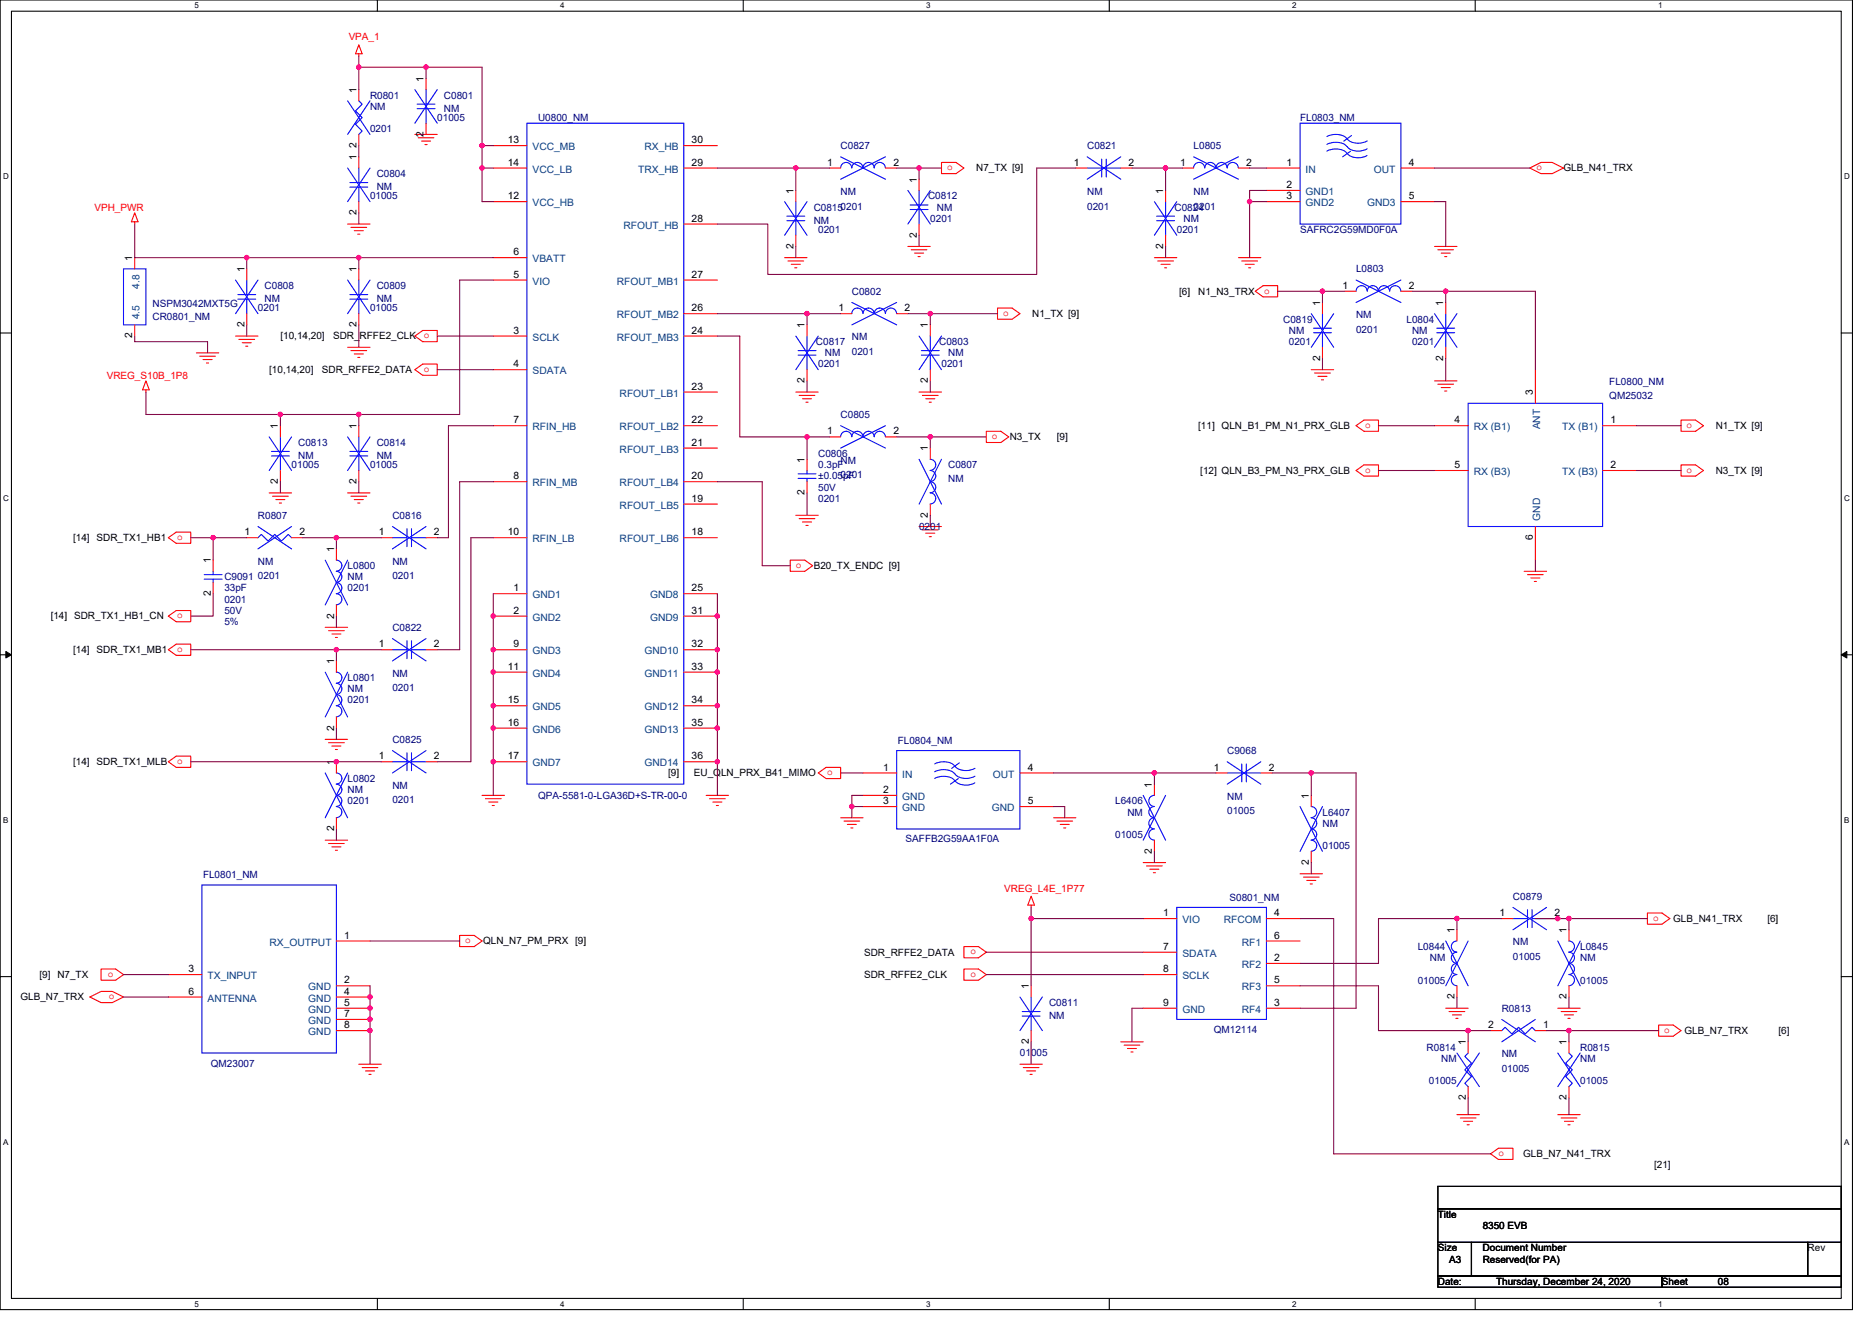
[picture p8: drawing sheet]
<svg xmlns="http://www.w3.org/2000/svg" width="297mm" height="210mm" viewBox="0 0 297 210" stroke-linecap="round" stroke-linejoin="round" font-family="sans-serif">
<path d="M0 0h293.9v207.9h-293.9zM1.8 1.8h290.4v204.3h-290.4z" fill="none" stroke="#000" stroke-width=".17"/>
<g fill="#fff">
<path d="M30.8 .2h.7v1.4h-.7z"/>
<path d="M30.8 206.3h.7v1.4h-.7z"/>
</g>
<path d="M59.9 0v1.8M59.9 206.1v1.8" fill="none" stroke="#000" stroke-width=".17"/>
<g fill="#fff">
<path d="M88.9 .2h.7v1.4h-.7z"/>
<path d="M88.9 206.3h.7v1.4h-.7z"/>
</g>
<path d="M117.9 0v1.8M117.9 206.1v1.8" fill="none" stroke="#000" stroke-width=".17"/>
<g fill="#fff">
<path d="M147 .2h.7v1.4h-.7z"/>
<path d="M147 206.3h.7v1.4h-.7z"/>
</g>
<path d="M176 0v1.8M176 206.1v1.8" fill="none" stroke="#000" stroke-width=".17"/>
<g fill="#fff">
<path d="M205 .2h.7v1.4h-.7z"/>
<path d="M205 206.3h.7v1.4h-.7z"/>
</g>
<path d="M234.1 0v1.8M234.1 206.1v1.8" fill="none" stroke="#000" stroke-width=".17"/>
<g fill="#fff">
<path d="M263.1 .2h.7v1.4h-.7z"/>
<path d="M263.1 206.3h.7v1.4h-.7z"/>
<path d="M.5 27.3h.9v1.4h-.9z"/>
<path d="M292.6 27.3h.9v1.4h-.9z"/>
<path d="M.5 78.4h.9v1.4h-.9z"/>
<path d="M292.6 78.4h.9v1.4h-.9z"/>
</g>
<path d="M0 52.9h1.8M292.2 52.9h1.7" fill="none" stroke="#000" stroke-width=".17"/>
<g fill="#fff">
<path d="M.5 129.5h.8v1.4h-.8z"/>
<path d="M292.6 129.5h.9v1.4h-.9z"/>
</g>
<path d="M0 103.9h1.8M292.2 103.9h1.7" fill="none" stroke="#000" stroke-width=".17"/>
<path d="M.9 103.4l.9 .5-.9 .5zM292.2 103.9l.8-.5v1z" fill="#000" stroke="#000" stroke-width=".16"/>
<g fill="#fff">
<path d="M.5 180.5h.8v1.4h-.8z"/>
<path d="M292.6 180.5h.9v1.4h-.9z"/>
</g>
<path d="M0 155h1.8M292.2 155h1.7M228.2 188.3h64v3.6h-64zM228.2 191.9h64v5.3h-64zM228.2 197.2h5.3v5.3h-5.3zM233.5 197.2h53.3v5.3h-53.3zM286.8 197.2h5.4v5.3h-5.4zM228.2 202.5h35.5v1.8h-35.5zM263.7 202.5h28.5v1.8h-28.5z" fill="none" stroke="#000" stroke-width=".17"/>
<g fill="none" stroke="#f00" stroke-width=".17">
<path d="M56.9 7.1l.6 1.4h-1.1zM56.9 8.5v.4M56.9 14.2v1.8M67.6 12.4v1.8M67.6 19.6v1.7M21.4 35.2v.4M21.4 33.8l.5 1.4h-1.1zM55.2 35.6h3.5M55.7 36.1h2.5M56.2 36.6h1.5M56.8 37.2h.3M56.9 21.3v1.8"/>
<path d="M56.9 24.9v1.8M56.9 32v1.8M65.8 21.3h3.6M66.4 21.9h2.5M66.9 22.4h1.4M67.4 22.9h.4M78.3 23.1h5.3M78.3 26.7h5.3M78.3 32h5.3M108.5 35.6h5.3M108.5 23.1h5.3M108.5 26.7h5.3"/>
<path d="M126.3 30.2v1.8M126.3 37.3v1.8M131.6 26.7h1.8M140.5 26.7h1.8M144.1 39.1h3.5M144.6 39.6h2.5M145.8 28.4v1.8M145.8 35.6v1.7M149.4 25.8h2.3l1.2 .9-1.2 .9h-2.3zM170.7 26.7h1.8M177.8 26.7h1.8M185 30.2v1.8"/>
<path d="M185 37.3v1.8M187.6 26.7h1.8M196.5 26.7h1.8M201 26.7h5.3M201 32h5.3M201 30.2h5.3M222.3 26.7h5.3M222.3 32h5.3M227.6 39.1h3.6M228.2 39.6h2.4M242.7 26.7l1.8-.9h1.8l1.8 .9-1.8 .9h-1.8zM21.4 40.9v1.8"/>
<path d="M21.4 51.6v1.7M31.2 56h3.5M31.7 56.5h2.5M32.2 57.1h1.5M32.8 57.6h.3M37.4 53.3h3.5M37.9 53.9h2.5M38.4 54.4h1.5M39 54.9h.3M39.2 42.7v1.7M39.2 49.8v1.8M55.2 55.1h3.5"/>
<path d="M55.7 55.6h2.5M56.2 56.2h1.5M56.8 56.7h.3M56.9 42.7v1.7M56.9 49.8v1.8M65.8 53.3l1.3-.8h2.3v1.7h-2.3zM65.8 58.7l1.3-.9h2.3v1.8h-2.3zM78.3 40.9h5.3M78.3 44.4h5.3M78.3 53.3h5.3M78.3 58.7h5.3M108.5 44.4h5.3"/>
<path d="M108.5 49.8h5.3M108.5 53.3h5.3M124.5 40.9h3.6M125 41.4h2.5M125.6 42h1.4M126.1 42.5h.3M128.1 51.6v1.7M128.1 58.7v1.8M133.4 49.8h1.8M142.3 49.8h1.8M145.1 40.2h1.5M145.7 40.7h.3"/>
<path d="M147.6 51.6v1.7M147.6 58.7v1.8M158.3 48.9h2.3l1.2 .9-1.2 .9h-2.3zM183.2 40.9h3.5M183.7 41.4h2.5M184.2 42h1.5M184.8 42.5h.3M196.5 40.9h3.6M197 41.4h2.5M197.6 42h1.4M198.1 42.5h.4M199.2 46.2l1.2-.9h2.3v1.8h-2.3z"/>
<path d="M208.1 58.7h3.5M208.6 59.2h2.5M209.1 59.7h1.5M209.8 48v1.8M209.8 55.1v1.8M213.4 46.2h1.8M222.3 46.2h1.8M228.7 40.2h1.4M229.2 40.7h.4M229.4 48v1.8M229.4 55.1v1.8M243.6 58.7v5.3"/>
<path d="M23.2 60.5l.5 1.4h-1.1zM23.2 61.9v.3M42.7 78.2h3.6M43.2 78.8h2.5M43.8 79.3h1.4M44.3 79.8h.4M44.5 67.6v1.7M44.5 74.7v1.8M55.2 78.2h3.5M55.7 78.8h2.5M56.2 79.3h1.5M56.8 79.8h.3"/>
<path d="M56.9 67.6v1.7M56.9 74.7v1.8M78.3 67.6h5.3M78.3 76.5h5.3M108.5 62.2h5.3M108.5 67.6h5.3M108.5 71.1h5.3M108.5 76.5h5.3M126.3 62.2h3.5M126.8 62.8h2.5M127.3 63.3h1.5M127.9 63.8h.3"/>
<path d="M128.1 72.9v1.8M128.1 76.5v1.7M131.6 69.3h1.8M140.5 69.3h1.8M145.8 62.2h3.6M146.4 62.8h2.5M146.9 63.3h1.4M147.4 63.8h.4M147.6 71.1v1.8M156.5 68.5h2.3l1.3 .8-1.3 .9h-2.3zM209.7 60.3h.3M215.2 67.6l1.2-.9h2.3v1.8h-2.3z"/>
<path d="M215.2 74.7l1.2-.9h2.3v1.8h-2.3zM227.6 60.5h3.6M227.6 67.6h5.4M227.6 74.7h5.4M228.2 61h2.4M228.7 61.5h1.4M229.2 62.1h.4M254.3 67.6h5.3M254.3 74.7h5.3M266.7 66.7h2.3l1.3 .9-1.3 .9h-2.3zM266.7 73.8h2.3l1.3 .9-1.3 .9h-2.3zM26.7 85.3l1.3-.8h2.3v1.7h-2.3z"/>
<path d="M26.7 97.8l1.3-.9h2.3v1.8h-2.3zM33.8 88.9v1.8M33.8 92.5v1.7M39.2 85.3h1.7M46.3 85.3h1.7M51.6 99.6h3.6M53.4 87.1v1.8M53.4 96v1.8M60.5 85.3h1.8M67.6 85.3h1.8M78.3 85.3h5.3M78.3 94.2h5.3"/>
<path d="M78.3 97.8h5.3M108.5 94.2h5.3M108.5 97.8h5.3M108.5 80h5.3M108.5 85.3h5.3M125.4 88.9h2.3l1.2 .9-1.2 .9h-2.3zM126.3 81.8h3.5M126.8 82.3h2.5M127.3 82.8h1.5M127.9 83.4h.3M145.8 83.6h3.6M146.4 84.1h2.5"/>
<path d="M146.9 84.6h1.4M147.4 85.2h.4M147.6 80v1.8M241.8 90.7h3.6M242.4 91.2h2.5M242.9 91.7h1.4M243.5 92.3h.3M243.6 83.6v5.3M26.7 103.1l1.3-.9h2.3v1.8h-2.3zM51.6 117.3h3.6M52.1 100.1h2.5M52.1 117.9h2.5"/>
<path d="M52.7 100.6h1.4M52.7 118.4h1.4M53.2 101.2h.3M53.2 119h.3M53.4 104.9v1.8M53.4 113.8v1.8M60.5 103.1h1.8M67.6 103.1h1.8M78.3 103.1h5.3M78.3 106.7h5.3M78.3 112h5.3M78.3 115.6h5.3"/>
<path d="M108.5 103.1h5.3M108.5 106.7h5.3M108.5 112h5.3M108.5 115.6h5.3M26.7 120.9l1.3-.9h2.3v1.8h-2.3zM51.6 133.3h3.6M52.1 133.9h2.5M52.7 134.4h1.4M53.2 135h.3M53.4 120.9v1.8M53.4 129.8v1.8M60.5 120.9h1.8"/>
<path d="M67.6 120.9h1.8M76.5 126.2h3.5M77 126.8h2.5M77.6 127.3h1.4M78.1 127.8h.3M78.3 120.9h5.3M108.5 120.9h5.3M112.1 126.2h3.5M112.6 126.8h2.5M113.1 127.3h1.5M113.7 127.8h.3M129.8 122.7l1.3-.9h2.3v1.8h-2.3z"/>
<path d="M133.4 129.8h3.5M133.9 130.3h2.5M134.4 130.9h1.5M135 131.4h.3M136.9 122.7h5.4M136.9 126.2h5.4M136.9 128h5.4M161.8 122.7h5.4M161.8 128h5.4M167.2 129.8h3.5M167.7 130.3h2.5M168.2 130.9h1.5"/>
<path d="M168.8 131.4h.3M181.4 136.9h3.6M181.9 137.4h2.5M182.5 138h1.4M183 138.5h.3M183.2 124.5v1.7M183.2 133.3v1.8M193 122.7h1.7M200.1 122.7h1.7M206.3 138.7h3.5M206.8 139.2h2.5M207.3 139.7h1.5"/>
<path d="M208.1 126.2v1.8M208.1 135.1v1.8M14.3 158.2l1.7-.8h1.8l1.8 .8-1.8 .9h-1.8zM16 153.8h2.3l1.3 .9-1.3 .9h-2.3zM26.7 154.7h5.3M26.7 158.2h5.3M53.4 149.4h5.3M53.4 156.5h5.3M53.4 158.2h5.3M72.9 148.5h2.3l1.3 .9-1.3 .8h-2.3zM152.9 150.2h2.4l1.2 .9-1.2 .9h-2.4zM152.9 153.8h2.4l1.2 .9-1.2 .9h-2.4z"/>
<path d="M163.6 142.2l.5 1.5h-1zM163.6 143.7v.3M163.6 156.5v1.7M181.4 145.8h5.3M181.4 151.1h5.3M181.4 154.7h5.3M201 152.9h5.3M201 145.8h5.3M201 156.5h5.3M201 149.4h5.3M207.9 140.3h.3M231.2 147.6v1.8"/>
<path d="M231.2 156.5v1.7M238.3 145.8h1.8M245.4 145.8h1.8M249 147.6v1.8M249 156.5v1.7M261.4 144.9h2.3l1.3 .9-1.3 .9h-2.3zM53.4 160h5.3M53.4 161.8h5.3M53.4 163.6h5.3M56.9 168.9h3.6M57.5 169.4h2.5M58 170h1.4"/>
<path d="M58.5 170.5h.4M161.8 168.9h3.6M162.4 169.4h2.5M162.9 170h1.4M163.4 170.5h.4M163.6 163.6v1.8M177.8 165.4h3.6M178.4 165.9h2.5M178.9 166.4h1.4M179.4 167h.4M181.4 160h5.3M201 160h5.3"/>
<path d="M229.4 160h3.6M229.9 160.5h2.5M230.5 161.1h1.4M231 161.6h.3M231.2 176.9h3.5M231.7 177.4h2.5M232.2 178h1.5M232.8 178.5h.3M233 165.4v1.7M233 172.5v1.7M236.5 163.6h1.8M243.6 163.6h1.8"/>
<path d="M247.2 160h3.5M247.2 176.9h3.5M247.7 160.5h2.5M247.7 177.4h2.5M248.2 161.1h1.5M248.2 178h1.5M248.8 161.6h.3M248.8 178.5h.3M249 165.4v1.7M249 172.5v1.7M263.2 162.7h2.3l1.2 .9-1.2 .9h-2.3zM236.5 183.1l1.3-.9h2.3v1.8h-2.3z"/>
</g>
<g fill="none" stroke="#00f" stroke-width=".17">
<path d="M55.2 16l3.5 5.3M56.9 16l.6 .5-1.1 1.1 1.1 1.1-1.1 1 1.1 1.1-.6 .5M58.7 16l-3.5 5.3M65.8 14.2l3.6 5.4M66.2 16.5h2.8M66.2 17.3h2.8M67.6 14.2v2.3M67.6 17.3v2.3M69.4 14.2l-3.6 5.4M83.6 19.6h24.9v104.9h-24.9zM206.3 19.6h16v16h-16zM55.2 26.7l3.5 5.3"/>
<path d="M55.5 29h2.9M55.5 29.7h2.9M56.9 26.7v2.3M56.9 29.7v2.3M58.7 26.7l-3.5 5.3M124.5 32l3.6 5.3M124.9 34.3h2.8M124.9 35h2.8M126.3 32v2.3M126.3 35v2.3M128.1 32l-3.6 5.3M133.4 24.9l7.1 3.5"/>
<path d="M140.5 26.6a.89 .89 0 0 0-.9-.8 .89 .89 0 0 0-.9 .8 .89 .89 0 0 0-.9-.8 .89 .89 0 0 0-.9 .8 .89 .89 0 0 0-.9-.8 .89 .89 0 0 0-.9 .8 .88 .88 0 0 0-.8-.8 .88 .88 0 0 0-.9 .8M140.5 24.9l-7.1 3.5M144.1 30.2l3.5 5.4M144.4 32.5h2.9M144.4 33.3h2.9M145.8 30.2v2.3M145.8 33.3v2.3M147.6 30.2l-3.5 5.4M172.5 24.9l5.3 3.5M172.5 26.7h2.3M174.8 25.3v2.8M175.5 25.3v2.8"/>
<path d="M175.5 26.7h2.3M177.8 24.9l-5.3 3.5M183.2 32l3.5 5.3M183.5 34.3h2.9M183.5 35h2.9M185 32v2.3M185 35v2.3M186.7 32l-3.5 5.3M189.4 24.9l7.1 3.5M194.7 26.6a.89 .89 0 0 0-.9-.8 .89 .89 0 0 0-.9 .8 .89 .89 0 0 0-.9-.8 .89 .89 0 0 0-.8 .8 .88 .88 0 0 0-.9-.8 .88 .88 0 0 0-.9 .8M196.5 26.6a.88 .88 0 0 0-.9-.8 .88 .88 0 0 0-.9 .8M196.5 24.9l-7.1 3.5"/>
<path d="M210.5 21.7a3 3 0 0 1 3 .1l.2 .2M210.5 24a3 3 0 0 1 3 .1l.2 .2M210.5 22.9a3 3 0 0 1 3 .1l.2 .3M213.8 23.3a2.56 2.56 0 0 0 3.1 .3M213.8 24.3a2.57 2.57 0 0 0 3.1 .4M213.8 22a2.6 2.6 0 0 0 3.1 .4M214.3 24l-1.3 .9M214.5 21.5l-1.3 .9M19.6 42.7h3.6v8.9h-3.6zM37.4 44.4l3.5 5.4M37.7 46.8h2.9M37.7 47.5h2.9"/>
<path d="M39.2 44.4v2.4M39.2 47.5v2.3M40.9 44.4l-3.5 5.4M55.2 44.4l3.5 5.4M55.5 46.8h2.9M55.5 47.5h2.9M56.9 44.4v2.4M56.9 47.5v2.3M58.7 44.4l-3.5 5.4M126.3 53.3l3.5 5.4M126.6 55.6h2.9M126.6 56.4h2.9"/>
<path d="M128.1 53.3v2.3M128.1 56.4v2.3M129.8 53.3l-3.5 5.4M135.2 48l7.1 3.6M140.5 49.8a.89 .89 0 0 0-.9-.9 .89 .89 0 0 0-.9 .9 .89 .89 0 0 0-.9-.9 .89 .89 0 0 0-.9 .9 .88 .88 0 0 0-.9-.9 .88 .88 0 0 0-.8 .9M142.3 49.8a.88 .88 0 0 0-.9-.9 .88 .88 0 0 0-.9 .9M142.3 48l-7.1 3.6M145.8 53.3l3.6 5.4M146.2 55.6h2.8M146.2 56.4h2.8M147.6 53.3v2.3M147.6 56.4v2.3"/>
<path d="M149.4 53.3l-3.6 5.4M208.1 49.8l3.5 5.3M208.4 52.1h2.9M208.4 52.8h2.9M209.8 49.8v2.3M209.8 52.8v2.3M211.6 49.8l-3.5 5.3M215.2 44.5l7.1 3.5M218.7 46.2a.89 .89 0 0 0-.9-.9 .89 .89 0 0 0-.9 .9 .88 .88 0 0 0-.8-.9 .88 .88 0 0 0-.9 .9M220.5 46.2a.88 .88 0 0 0-.9-.9 .88 .88 0 0 0-.9 .9M222.3 46.2a.88 .88 0 0 0-.9-.9 .88 .88 0 0 0-.9 .9M222.3 44.5l-7.1 3.5"/>
<path d="M227.6 49.8l3.6 5.3M228 52.1h2.8M228 52.8h2.8M229.4 49.8v2.3M229.4 52.8v2.3M231.2 49.8l-3.6 5.3M42.7 69.3l3.6 5.4M43.1 71.6h2.8M43.1 72.4h2.8M44.5 69.3v2.3M44.5 72.4v2.3M46.3 69.3l-3.6 5.4"/>
<path d="M55.2 69.3l3.5 5.4M55.5 71.6h2.9M55.5 72.4h2.9M56.9 69.3v2.3M56.9 72.4v2.3M58.7 69.3l-3.5 5.4M126.6 75.2h2.9M126.6 75.9h2.9M128.1 74.7v.5M128.1 75.9v.6M133.4 67.6l7.1 3.5M133.4 69.3a.88 .88 0 0 1 .9-.8 .88 .88 0 0 1 .8 .8 .89 .89 0 0 1 .9-.8 .89 .89 0 0 1 .9 .8 .89 .89 0 0 1 .9-.8 .89 .89 0 0 1 .9 .8 .89 .89 0 0 1 .9-.8 .89 .89 0 0 1 .9 .8"/>
<path d="M140.5 67.6l-7.1 3.5M145.8 72.9l3.6 7.1M147.6 72.9a.88 .88 0 0 1 .9 .9 .88 .88 0 0 1-.9 .9 .89 .89 0 0 1 .9 .8 .89 .89 0 0 1-.9 .9 .89 .89 0 0 1 .9 .9 .89 .89 0 0 1-.9 .9 .89 .89 0 0 1 .9 .9 .89 .89 0 0 1-.9 .9M149.4 72.9l-3.6 7.1M233 64h21.3v19.6h-21.3zM32.4 91.2h2.8M32.4 91.9h2.8M33.8 90.7v.5M33.8 91.9v.6M40.9 85.3l.6-.5 1 1.1 1.1-1.1 1.1 1.1 1-1.1 .6 .5M40.9 83.6l5.4 3.5M46.3 83.6l-5.4 3.5"/>
<path d="M51.6 88.9l3.6 7.1M53.4 88.9a.88 .88 0 0 1 .8 .9 .88 .88 0 0 1-.8 .9M53.4 90.7a.88 .88 0 0 1 .8 .9 .88 .88 0 0 1-.8 .8M53.4 92.5a.88 .88 0 0 1 .8 .8 .88 .88 0 0 1-.8 .9M53.4 94.2a.88 .88 0 0 1 .8 .9 .88 .88 0 0 1-.8 .9M55.2 88.9l-3.6 7.1M62.3 85.3h2.3M62.3 83.6l5.3 3.5M64.6 83.9v2.9M65.3 83.9v2.9M65.3 85.3h2.3M67.6 83.6l-5.3 3.5"/>
<path d="M51.6 106.7l3.6 7.1M53.4 106.7a.88 .88 0 0 1 .8 .9 .88 .88 0 0 1-.8 .8 .89 .89 0 0 1 .8 .9 .89 .89 0 0 1-.8 .9M53.4 110.2a.88 .88 0 0 1 .8 .9 .88 .88 0 0 1-.8 .9M53.4 112a.88 .88 0 0 1 .8 .9 .88 .88 0 0 1-.8 .9M55.2 106.7l-3.6 7.1M62.3 103.1h2.3M62.3 101.3l5.3 3.6M62.3 119.1l5.3 3.6M64.6 101.7v2.8M64.6 119.5v2.8M65.3 101.7v2.8M65.3 103.1h2.3"/>
<path d="M65.3 119.5v2.8M67.6 101.3l-5.3 3.6M67.6 119.1l-5.3 3.6M142.3 119.1h19.5v12.5h-19.5zM51.6 122.7l3.6 7.1M53.4 122.7a.88 .88 0 0 1 .8 .9 .88 .88 0 0 1-.8 .8 .89 .89 0 0 1 .8 .9 .89 .89 0 0 1-.8 .9 .89 .89 0 0 1 .8 .9 .89 .89 0 0 1-.8 .9 .89 .89 0 0 1 .8 .9 .89 .89 0 0 1-.8 .9M55.2 122.7l-3.6 7.1M62.3 120.9h2.3M65.3 120.9h2.3M148.3 121.2a3 3 0 0 1 3 .2l.2 .2M148.3 123.5a3 3 0 0 1 3 .2l.2 .2M148.3 122.5a3 3 0 0 1 3 .1l.2 .2"/>
<path d="M151.6 123.9a2.57 2.57 0 0 0 3.1 .3M151.6 121.6a2.6 2.6 0 0 0 3.1 .3M151.6 122.8a2.56 2.56 0 0 0 3.1 .4M152.1 123.6l-1.3 .9M152.2 121.1l-1.2 .9M181.4 126.2l3.6 7.1M183.2 126.2a.88 .88 0 0 0-.9 .9 .88 .88 0 0 0 .9 .9 .89 .89 0 0 0-.9 .9 .89 .89 0 0 0 .9 .9M183.2 129.8a.88 .88 0 0 0-.9 .9 .88 .88 0 0 0 .9 .9M183.2 131.6a.88 .88 0 0 0-.9 .9 .88 .88 0 0 0 .9 .8M185 126.2l-3.6 7.1M194.7 122.7h2.3M194.7 120.9l5.4 3.6"/>
<path d="M197 121.3v2.8M197.8 121.3v2.8M197.8 122.7h2.3M200.1 120.9l-5.4 3.6M206.3 128l3.5 7.1M208 128a.88 .88 0 0 1 .9 .9 .88 .88 0 0 1-.9 .9M208 129.8a.88 .88 0 0 1 .9 .9 .88 .88 0 0 1-.9 .9M208 131.6a.88 .88 0 0 1 .9 .9 .88 .88 0 0 1-.9 .8M208 133.3a.88 .88 0 0 1 .9 .9 .88 .88 0 0 1-.9 .9M209.8 128l-3.5 7.1M32 140.5h21.4v26.6h-21.4zM161.8 158.2l3.6 5.4"/>
<path d="M163.6 158.2v2.3M165.4 158.2l-3.6 5.4M186.7 144h14.3v17.8h-14.3zM229.4 149.4l3.6 7.1M231.2 149.4a.88 .88 0 0 0-.9 .8 .88 .88 0 0 0 .9 .9M231.2 151.1a.88 .88 0 0 0-.9 .9 .88 .88 0 0 0 .9 .9M231.2 152.9a.88 .88 0 0 0-.9 .9 .88 .88 0 0 0 .9 .9 .89 .89 0 0 0-.9 .9 .89 .89 0 0 0 .9 .8M233 149.4l-3.6 7.1M240.1 144l5.3 3.6M240.1 145.8h2.3M242.4 144.4v2.8M243.1 144.4v2.8"/>
<path d="M243.1 145.8h2.3M245.4 144l-5.3 3.6M247.2 149.4l3.5 7.1M248.9 149.4a.88 .88 0 0 1 .9 .8 .88 .88 0 0 1-.9 .9M248.9 151.1a.88 .88 0 0 1 .9 .9 .88 .88 0 0 1-.9 .9M248.9 152.9a.88 .88 0 0 1 .9 .9 .88 .88 0 0 1-.9 .9 .89 .89 0 0 1 .9 .9 .89 .89 0 0 1-.9 .8M250.7 149.4l-3.5 7.1M162.2 160.5h2.8M162.2 161.3h2.8M163.6 161.3v2.3M231.2 167.1l3.5 5.4M233 167.1l-.6 .6 1.1 1-1.1 1.1 1.1 1.1-1.1 1 .6 .6"/>
<path d="M234.7 167.1l-3.5 5.4M238.3 163.6l.5-.6 1.1 1.1 1.1-1.1 1 1.1 1.1-1.1 .5 .6M238.3 161.8l5.3 3.6M243.6 161.8l-5.3 3.6M247.2 167.1l3.5 5.4M249 167.1l.5 .6-1.1 1 1.1 1.1-1.1 1.1 1.1 1-.5 .6M250.7 167.1l-3.5 5.4"/>
</g>
<g fill="none" stroke="#800040" stroke-width=".17">
<path d="M56.9 10.7h10.7M56.9 8.9v1.8M56.9 10.7v3.5M67.6 10.7h8.9v12.4M67.6 10.7v1.7M21.4 35.6v5.3h17.8M56.9 23.1v1.8M56.9 33.8v1.8M76.5 23.1v3.6M76.5 26.7v5.3h1.8M76.5 23.1h1.8M76.5 26.7h1.8"/>
<path d="M113.8 26.7h12.5M126.3 26.7v3.5M126.3 39.1v1.8M126.3 26.7h5.3M142.3 26.7h3.5M145.8 26.7v1.7M145.8 37.3v1.8M145.8 26.7h3.6M170.7 26.7h-6.2v16.9h-42.7v-8h-8M179.6 26.7h5.4M185 26.7h2.6M185 39.1v1.8"/>
<path d="M185 26.7v3.5M198.3 26.7h2.7M198.3 32h2.7M198.3 32v8.9M201 30.2h-2.7v1.8M227.6 32h1.8v7.1M227.6 26.7h15.1M21.4 53.3v.9h11.5v1.8M39.2 51.6v1.7M56.9 40.9h-17.7v1.8M56.9 40.9h21.4M56.9 40.9v1.8"/>
<path d="M56.9 51.6v3.5M69.4 53.3h8.9M69.4 58.7h8.9M78.3 44.4h-5.4v21.4h-16M113.8 49.8h14.3M113.8 53.3h3.6v16h10.7M128.1 49.8h5.3M128.1 49.8v1.8M144.1 49.8h3.5M147.6 49.8h10.7M147.6 49.8v1.8M202.7 46.2h7.1"/>
<path d="M209.8 46.2v1.8M209.8 56.9v1.8M209.8 46.2h3.6M224.1 46.2h5.3M229.4 46.2v1.8M229.4 56.9v3.6M229.4 46.2h14.2v12.5M23.2 62.2v3.6h21.3M44.5 76.5v1.7M44.5 65.8v1.8M44.5 65.8h12.4M56.9 65.8v1.8"/>
<path d="M56.9 76.5v1.7M78.3 67.6h-7.1v17.7h-1.8M78.3 76.5h-5.4v26.6h-3.5M113.8 76.5h7.1v13.3h4.5M128.1 60.5v1.7M128.1 69.3v3.6M128.1 78.2v3.6M128.1 69.3h3.5M142.3 69.3h5.3M147.6 60.5v1.7M147.6 69.3v1.8M147.6 69.3h8.9"/>
<path d="M218.7 67.6h8.9M218.7 74.7h8.9M259.6 67.6h7.1M259.6 74.7h7.1M30.3 85.3h3.5M33.8 94.2v3.6h-3.5M39.2 85.3h-5.4v3.6M48 85.3h5.4M53.4 97.8v1.8M60.5 85.3h-7.1v1.8M78.3 85.3h-3.6v35.6h-5.3M78.3 94.2v32"/>
<path d="M113.8 94.2v32M147.6 81.8v1.8M243.6 88.9v1.8M30.3 103.1h23.1M53.4 115.6v1.7M60.5 103.1h-7.1v1.8M30.3 120.9h30.2M53.4 131.6v1.7M133.4 122.7h3.5M135.2 128v1.8M135.2 128h1.7M136.9 126.2h-1.7v1.8"/>
<path d="M167.2 128h1.7v1.8M167.2 122.7h16M183.2 122.7v1.8M183.2 122.7h9.8M183.2 135.1v1.8M201.8 122.7h6.3M208.1 122.7v3.5M208.1 122.7h7.1v37.3h-8.9M208.1 136.9v1.8M19.6 154.7h7.1M19.6 158.2h7.1M58.7 156.5v12.4"/>
<path d="M58.7 149.4h14.2M156.5 151.1h24.9M156.5 154.7h24.9M163.6 145.8h17.8M163.6 144v1.8M163.6 145.8v10.7M206.3 145.8h5.3v37.3h24.9M206.3 156.5h12.4v7.1h14.3M231.2 145.8h7.1M231.2 145.8v1.8M231.2 145.8h-12.5v7.1h-12.4M231.2 158.2v1.8"/>
<path d="M243.6 145.8h5.4M249 145.8h12.4M249 145.8v1.8M249 158.2v1.8M163.6 165.4v3.5M181.4 160h-1.8v5.4M233 163.6v1.8M233 174.2v2.7M233 163.6h3.5M245.4 163.6h3.6M249 163.6v1.8M249 174.2v2.7"/>
<path d="M249 163.6h14.2"/>
</g>
<g fill="#f0f" stroke="#f0f" stroke-width=".17">
<circle cx="56.9" cy="10.7" r=".35"/>
<circle cx="67.6" cy="10.7" r=".35"/>
<circle cx="76.5" cy="23.1" r=".35"/>
<circle cx="76.5" cy="26.7" r=".35"/>
<circle cx="198.3" cy="32" r=".35"/>
<circle cx="126.3" cy="26.7" r=".35"/>
<circle cx="145.8" cy="26.7" r=".35"/>
<circle cx="56.9" cy="40.9" r=".35"/>
<circle cx="209.8" cy="46.2" r=".35"/>
<circle cx="229.4" cy="46.2" r=".35"/>
<circle cx="128" cy="49.8" r=".35"/>
<circle cx="147.6" cy="49.8" r=".35"/>
<circle cx="44.5" cy="65.8" r=".35"/>
<circle cx="56.9" cy="65.8" r=".35"/>
<circle cx="128" cy="69.3" r=".35"/>
<circle cx="147.6" cy="69.3" r=".35"/>
<circle cx="53.4" cy="85.3" r=".35"/>
<circle cx="78.3" cy="97.8" r=".35"/>
<circle cx="113.8" cy="97.8" r=".35"/>
<circle cx="53.4" cy="103.1" r=".35"/>
<circle cx="78.3" cy="106.7" r=".35"/>
<circle cx="78.3" cy="103.1" r=".35"/>
<circle cx="113.8" cy="106.7" r=".35"/>
<circle cx="113.8" cy="103.1" r=".35"/>
<circle cx="78.3" cy="112" r=".35"/>
<circle cx="113.8" cy="112" r=".35"/>
<circle cx="78.3" cy="120.9" r=".35"/>
<circle cx="78.3" cy="115.6" r=".35"/>
<circle cx="113.8" cy="120.9" r=".35"/>
<circle cx="113.8" cy="115.6" r=".35"/>
<circle cx="53.4" cy="120.9" r=".35"/>
<circle cx="183.2" cy="122.7" r=".35"/>
<circle cx="135.2" cy="128" r=".35"/>
<circle cx="163.6" cy="145.8" r=".35"/>
<circle cx="231.2" cy="145.8" r=".35"/>
<circle cx="248.9" cy="145.8" r=".35"/>
<circle cx="58.7" cy="158.2" r=".35"/>
<circle cx="58.7" cy="161.8" r=".35"/>
<circle cx="58.7" cy="160" r=".35"/>
<circle cx="58.7" cy="163.6" r=".35"/>
<circle cx="232.9" cy="163.6" r=".35"/>
<circle cx="248.9" cy="163.6" r=".35"/>
<circle cx="39.1" cy="40.9" r=".35"/>
<circle cx="33.8" cy="85.3" r=".35"/>
<circle cx="184.9" cy="26.7" r=".35"/>
<circle cx="208.1" cy="122.7" r=".35"/>
<circle cx="247.2" cy="145.8" r=".35"/>
</g>
<g font-size="1.6" fill="#f00">
<text x="55.3" y="6.4">VPA_1</text>
<text x="150.3" y="27">o</text>
<text x="243.8" y="27">o</text>
<text x="15" y="33.4">VPH_PWR</text>
<text x="200.6" y="46.6">o</text>
<text x="67.2" y="53.7">o</text>
<text x="159.2" y="50.1">o</text>
<text x="67.2" y="59">o</text>
<text x="16.9" y="60.1">VREG_S10B_1P8</text>
<text x="157.4" y="69.7">o</text>
<text x="216.6" y="67.9">o</text>
<text x="267.6" y="67.9">o</text>
<text x="216.6" y="75">o</text>
<text x="267.6" y="75">o</text>
<text x="28.1" y="85.7">o</text>
<text x="126.3" y="90.1">o</text>
<text x="28.1" y="98.1">o</text>
<text x="28.1" y="103.5">o</text>
<text x="28.1" y="121.3">o</text>
<text x="131.3" y="123">o</text>
<text x="159.3" y="141.5">VREG_L4E_1P77</text>
<text x="73.8" y="149.7">o</text>
<text x="262.3" y="146.2">o</text>
<text x="17.1" y="155">o</text>
<text x="154" y="151.5">o</text>
<text x="154" y="155">o</text>
<text x="17.3" y="158.6">o</text>
<text x="264.1" y="163.9">o</text>
<text x="237.8" y="183.5">o</text>
</g>
<g font-size="1.6">
<text x="56.6" y="14.8" transform="rotate(-90 56.6 14.8)">1</text>
<text x="67.2" y="13" transform="rotate(-90 67.2 13)">1</text>
<text x="56.6" y="23.5" transform="rotate(-90 56.6 23.5)">2</text>
<text x="67.2" y="21.7" transform="rotate(-90 67.2 21.7)">2</text>
<text x="80.6" y="22.7">13</text>
<text x="109.7" y="22.7">30</text>
<text x="56.6" y="25.4" transform="rotate(-90 56.6 25.4)">1</text>
<text x="80.6" y="26.3">14</text>
<text x="109.7" y="26.3">29</text>
<text x="131.3" y="26.3">1</text>
<text x="141.7" y="26.3">2</text>
<text x="145.5" y="29" transform="rotate(-90 145.5 29)">1</text>
<text x="154.9" y="27.2">N7_TX [9]</text>
<text x="170.4" y="26.3">1</text>
<text x="179.1" y="26.3">2</text>
<text x="187.3" y="26.3">1</text>
<text x="197.8" y="26.3">2</text>
<text x="204.1" y="26.3">1</text>
<text x="204.1" y="29.8">2</text>
<text x="223.5" y="26.3">4</text>
<text x="248.1" y="27.2">GLB_N41_TRX</text>
<text x="56.6" y="34.2" transform="rotate(-90 56.6 34.2)">2</text>
<text x="80.6" y="31.6">12</text>
<text x="109.7" y="35.2">28</text>
<text x="125.9" y="30.8" transform="rotate(-90 125.9 30.8)">1</text>
<text x="184.6" y="30.8" transform="rotate(-90 184.6 30.8)">1</text>
<text x="204.1" y="31.6">3</text>
<text x="223.5" y="31.6">5</text>
<text x="21" y="41.4" transform="rotate(-90 21 41.4)">1</text>
<text x="81.5" y="40.5">6</text>
<text x="125.9" y="39.5" transform="rotate(-90 125.9 39.5)">2</text>
<text x="145.5" y="37.7" transform="rotate(-90 145.5 37.7)">2</text>
<text x="184.6" y="39.5" transform="rotate(-90 184.6 39.5)">2</text>
<text x="38.8" y="43.2" transform="rotate(-90 38.8 43.2)">1</text>
<text x="56.6" y="43.2" transform="rotate(-90 56.6 43.2)">1</text>
<text x="81.5" y="44.1">5</text>
<text x="109.7" y="44.1">27</text>
<text x="187.1" y="46.8">[6]</text>
<text x="190.1" y="46.8">N1_N3_TRX</text>
<text x="213" y="45.8">1</text>
<text x="223.5" y="45.8">2</text>
<text x="21" y="53.7" transform="rotate(-90 21 53.7)">2</text>
<text x="38.8" y="51.9" transform="rotate(-90 38.8 51.9)">2</text>
<text x="44.5" y="53.9">[10,14,20]</text>
<text x="52.8" y="53.9">SDR_RFFE2_CLK</text>
<text x="56.6" y="51.9" transform="rotate(-90 56.6 51.9)">2</text>
<text x="81.5" y="53">3</text>
<text x="109.7" y="49.4">26</text>
<text x="109.7" y="53">24</text>
<text x="127.7" y="52.1" transform="rotate(-90 127.7 52.1)">1</text>
<text x="133" y="49.4">1</text>
<text x="143.5" y="49.4">2</text>
<text x="147.2" y="52.1" transform="rotate(-90 147.2 52.1)">1</text>
<text x="163.8" y="50.3">N1_TX [9]</text>
<text x="209.5" y="48.5" transform="rotate(-90 209.5 48.5)">1</text>
<text x="229" y="48.5" transform="rotate(-90 229 48.5)">1</text>
<text x="42.7" y="59.2">[10,14,20]</text>
<text x="51.1" y="59.2">SDR_RFFE2_DATA</text>
<text x="81.5" y="58.3">4</text>
<text x="209.5" y="57.3" transform="rotate(-90 209.5 57.3)">2</text>
<text x="229" y="57.3" transform="rotate(-90 229 57.3)">2</text>
<text x="109.7" y="61.8">23</text>
<text x="127.7" y="60.8" transform="rotate(-90 127.7 60.8)">2</text>
<text x="147.2" y="60.8" transform="rotate(-90 147.2 60.8)">2</text>
<text x="243.2" y="62.8" transform="rotate(-90 243.2 62.8)">3</text>
<text x="44.1" y="68.1" transform="rotate(-90 44.1 68.1)">1</text>
<text x="56.6" y="68.1" transform="rotate(-90 56.6 68.1)">1</text>
<text x="81.5" y="67.2">7</text>
<text x="109.7" y="67.2">22</text>
<text x="109.7" y="70.7">21</text>
<text x="131.3" y="69">1</text>
<text x="141.7" y="69">2</text>
<text x="147.2" y="71.6" transform="rotate(-90 147.2 71.6)">1</text>
<text x="160.2" y="69.9">N3_TX</text>
<text x="167.7" y="69.9">[9]</text>
<text x="190.1" y="68.1">[11] QLN_B1_PM_N1_PRX_GLB</text>
<text x="230.8" y="67.2">4</text>
<text x="255.5" y="67.2">1</text>
<text x="272.2" y="68.1">N1_TX [9]</text>
<text x="44.1" y="76.8" transform="rotate(-90 44.1 76.8)">2</text>
<text x="56.6" y="76.8" transform="rotate(-90 56.6 76.8)">2</text>
<text x="81.5" y="76.1">8</text>
<text x="109.7" y="76.1">20</text>
<text x="127.7" y="73.4" transform="rotate(-90 127.7 73.4)">1</text>
<text x="190.5" y="75.2">[12] QLN_B3_PM_N3_PRX_GLB</text>
<text x="230.8" y="74.3">5</text>
<text x="255.5" y="74.3">2</text>
<text x="272.2" y="75.2">N3_TX [9]</text>
<text x="109.7" y="79.6">19</text>
<text x="127.7" y="78.6" transform="rotate(-90 127.7 78.6)">2</text>
<text x="147.2" y="82.2" transform="rotate(-90 147.2 82.2)">2</text>
<text x="11.6" y="85.9">[14] SDR_TX1_HB1</text>
<text x="33.4" y="89.4" transform="rotate(-90 33.4 89.4)">1</text>
<text x="38.8" y="85">1</text>
<text x="47.5" y="85">2</text>
<text x="53" y="87.7" transform="rotate(-90 53 87.7)">1</text>
<text x="60.1" y="85">1</text>
<text x="68.9" y="85">2</text>
<text x="80.6" y="85">10</text>
<text x="109.7" y="85">18</text>
<text x="243.2" y="85.7" transform="rotate(-90 243.2 85.7)">6</text>
<text x="33.4" y="94.6" transform="rotate(-90 33.4 94.6)">2</text>
<text x="81.5" y="93.9">1</text>
<text x="109.7" y="93.9">25</text>
<text x="129.1" y="90.3">B20_TX_ENDC [9]</text>
<text x="8" y="98.3">[14] SDR_TX1_HB1_CN</text>
<text x="53" y="98.2" transform="rotate(-90 53 98.2)">2</text>
<text x="81.5" y="97.4">2</text>
<text x="109.7" y="97.4">31</text>
<text x="11.6" y="103.7">[14] SDR_TX1_MB1</text>
<text x="53" y="105.4" transform="rotate(-90 53 105.4)">1</text>
<text x="60.1" y="102.7">1</text>
<text x="68.9" y="102.7">2</text>
<text x="80.6" y="106.3">11</text>
<text x="81.5" y="102.7">9</text>
<text x="109.7" y="102.7">32</text>
<text x="109.7" y="106.3">33</text>
<text x="80.6" y="111.6">15</text>
<text x="109.7" y="111.6">34</text>
<text x="53" y="116" transform="rotate(-90 53 116)">2</text>
<text x="80.6" y="115.2">16</text>
<text x="109.7" y="115.2">35</text>
<text x="11.6" y="121.4">[14] SDR_TX1_MLB</text>
<text x="53" y="121.4" transform="rotate(-90 53 121.4)">1</text>
<text x="60.1" y="120.5">1</text>
<text x="68.9" y="120.5">2</text>
<text x="80.6" y="120.5">17</text>
<text x="106" y="123.2">[9]</text>
<text x="109.7" y="120.5">36</text>
<text x="110.1" y="123.2">EU_QLN_PRX_B41_MIMO</text>
<text x="140.1" y="122.3">1</text>
<text x="140.1" y="125.9">2</text>
<text x="163.1" y="122.3">4</text>
<text x="182.8" y="125" transform="rotate(-90 182.8 125)">1</text>
<text x="192.6" y="122.3">1</text>
<text x="201.3" y="122.3">2</text>
<text x="53" y="132" transform="rotate(-90 53 132)">2</text>
<text x="140.1" y="127.6">3</text>
<text x="163.1" y="127.6">5</text>
<text x="207.7" y="126.8" transform="rotate(-90 207.7 126.8)">1</text>
<text x="182.8" y="135.5" transform="rotate(-90 182.8 135.5)">2</text>
<text x="207.7" y="137.3" transform="rotate(-90 207.7 137.3)">2</text>
<text x="54.6" y="149">1</text>
<text x="76.7" y="149.9">QLN_N7_PM_PRX [9]</text>
<text x="184.6" y="145.4">1</text>
<text x="202.2" y="149">6</text>
<text x="202.2" y="145.4">4</text>
<text x="230.8" y="148.1" transform="rotate(-90 230.8 148.1)">1</text>
<text x="237.9" y="145.4">1</text>
<text x="246.7" y="145.4">2</text>
<text x="248.6" y="148.1" transform="rotate(-90 248.6 148.1)">1</text>
<text x="265.5" y="146.3">GLB_N41_TRX</text>
<text x="280.4" y="146.3">[6]</text>
<text x="6.3" y="155.2">[9] N7_TX</text>
<text x="29.9" y="154.3">3</text>
<text x="137.1" y="151.7">SDR_RFFE2_DATA</text>
<text x="137.1" y="155.2">SDR_RFFE2_CLK</text>
<text x="184.6" y="150.7">7</text>
<text x="184.6" y="154.3">8</text>
<text x="202.2" y="152.5">2</text>
<text x="3.2" y="158.8">GLB_N7_TRX</text>
<text x="29.9" y="157.9">6</text>
<text x="54.6" y="156.1">2</text>
<text x="54.6" y="157.9">4</text>
<text x="54.6" y="159.6">5</text>
<text x="54.6" y="161.4">7</text>
<text x="163.2" y="157" transform="rotate(-90 163.2 157)">1</text>
<text x="184.6" y="159.6">9</text>
<text x="202.2" y="159.6">3</text>
<text x="202.2" y="156.1">5</text>
<text x="230.8" y="158.6" transform="rotate(-90 230.8 158.6)">2</text>
<text x="248.6" y="158.6" transform="rotate(-90 248.6 158.6)">2</text>
<text x="54.6" y="163.2">8</text>
<text x="163.2" y="165.7" transform="rotate(-90 163.2 165.7)">2</text>
<text x="232.6" y="165.9" transform="rotate(-90 232.6 165.9)">1</text>
<text x="236.2" y="163.2">2</text>
<text x="244.9" y="163.2">1</text>
<text x="248.6" y="165.9" transform="rotate(-90 248.6 165.9)">1</text>
<text x="267.3" y="164.1">GLB_N7_TRX</text>
<text x="282.2" y="164.1">[6]</text>
<text x="232.6" y="174.6" transform="rotate(-90 232.6 174.6)">2</text>
<text x="248.6" y="174.6" transform="rotate(-90 248.6 174.6)">2</text>
<text x="241.7" y="183.7">GLB_N7_N41_TRX</text>
<text x="262.5" y="185.4">[21]</text>
<text x="228.1" y="193.3">Title</text>
<text x="235.3" y="195.1">8350 EVB</text>
<text x="228.1" y="198.6">Size</text>
<text x="228.1" y="203.9">Date:</text>
<text x="229.9" y="200.4">A3</text>
<text x="235.3" y="198.6">Document Number</text>
<text x="235.3" y="200.4">Reserved(for PA)</text>
<text x="237.4" y="203.9">Thursday, December 24, 2020</text>
<text x="263.7" y="203.9">Sheet</text>
<text x="272.6" y="203.9">08</text>
<text x="286.8" y="198.6">Rev</text>
</g>
<g font-size="1.6" fill="#000080">
<text x="58.7" y="15.6">R0801</text>
<text x="58.7" y="17.4">NM</text>
<text x="70.4" y="15.6">C0801</text>
<text x="70.4" y="17.8">NM</text>
<text x="58.7" y="21">0201</text>
<text x="69.4" y="19.2">01005</text>
<text x="85.4" y="19.2">U0800_NM</text>
<text x="133.4" y="23.6">C0827</text>
<text x="172.5" y="23.6">C0821</text>
<text x="189.4" y="23.6">L0805</text>
<text x="206.3" y="19.2">FL0803_NM</text>
<text x="59.8" y="28.1">C0804</text>
<text x="58.7" y="31.6">01005</text>
<text x="59.8" y="30.2">NM</text>
<text x="129.1" y="33.4">C08150201</text>
<text x="129.1" y="35.6">NM</text>
<text x="133.4" y="30.9">NM</text>
<text x="147.3" y="31.6">C0812</text>
<text x="147.6" y="35.2">0201</text>
<text x="148.7" y="33.4">NM</text>
<text x="172.5" y="30.9">NM</text>
<text x="172.5" y="33.3">0201</text>
<text x="186.4" y="33.4">C0824</text>
<text x="187.8" y="35.2">NM</text>
<text x="189.4" y="30.9">NM</text>
<text x="189.4" y="33.3">0201</text>
<text x="129.8" y="37">0201</text>
<text x="186.7" y="37">0201</text>
<text x="206.3" y="37">SAFRC2G59MD0F0A</text>
<text x="42" y="45.9">C0808</text>
<text x="59.8" y="45.9">C0809</text>
<text x="135.2" y="46.8">C0802</text>
<text x="215.2" y="43.2">L0803</text>
<text x="24.2" y="50.8">CR0801_NM</text>
<text x="24.2" y="48.7">NSPM3042MXT5G</text>
<text x="40.9" y="49.4">0201</text>
<text x="42" y="48">NM</text>
<text x="58.7" y="49.4">01005</text>
<text x="59.8" y="48">NM</text>
<text x="203.6" y="51.2">C0819</text>
<text x="204.5" y="53">NM</text>
<text x="215.2" y="50.5">NM</text>
<text x="215.2" y="52.8">0201</text>
<text x="223.2" y="51.2">L0804</text>
<text x="224.1" y="53">NM</text>
<text x="129.5" y="54.8">C0817</text>
<text x="129.8" y="58.3">0201</text>
<text x="130.9" y="56.5">NM</text>
<text x="135.2" y="54">NM</text>
<text x="135.2" y="56.4">0201</text>
<text x="149" y="54.8">C0803</text>
<text x="149.4" y="58.3">0201</text>
<text x="150.4" y="56.5">NM</text>
<text x="204.5" y="54.8">0201</text>
<text x="224.1" y="54.8">0201</text>
<text x="255.4" y="61.2">FL0800_NM</text>
<text x="255.4" y="63.3">QM25032</text>
<text x="47.3" y="70.8">C0813</text>
<text x="59.8" y="70.8">C0814</text>
<text x="133.4" y="66.3">C0805</text>
<text x="46.3" y="74.3">01005</text>
<text x="47.3" y="72.9">NM</text>
<text x="58.7" y="74.3">01005</text>
<text x="59.8" y="72.9">NM</text>
<text x="129.8" y="72.5">C0806</text>
<text x="129.8" y="74.3">0.3pF</text>
<text x="129.8" y="77.9">50V</text>
<text x="129.8" y="76.1">±0.05pF</text>
<text x="133.4" y="73.6">NM</text>
<text x="133.4" y="75.9">0201</text>
<text x="150.4" y="74.3">C0807</text>
<text x="150.4" y="76.5">NM</text>
<text x="40.9" y="82.3">R0807</text>
<text x="62.3" y="82.3">C0816</text>
<text x="129.8" y="79.7">0201</text>
<text x="40.9" y="89.6">NM</text>
<text x="62.3" y="89.6">NM</text>
<text x="145.8" y="84.1">0201</text>
<text x="35.6" y="92.1">C9091</text>
<text x="35.6" y="93.9">33pF</text>
<text x="35.6" y="95.7">0201</text>
<text x="40.9" y="91.9">0201</text>
<text x="55.2" y="90.3">L0800</text>
<text x="55.2" y="92.1">NM</text>
<text x="55.2" y="93.9">0201</text>
<text x="62.3" y="91.9">0201</text>
<text x="35.6" y="97.4">50V</text>
<text x="35.6" y="99.2">5%</text>
<text x="62.3" y="100.1">C0822</text>
<text x="62.3" y="107.4">NM</text>
<text x="55.2" y="108.1">L0801</text>
<text x="55.2" y="109.9">NM</text>
<text x="55.2" y="111.7">0201</text>
<text x="62.3" y="109.7">0201</text>
<text x="62.3" y="117.9">C0825</text>
<text x="142.4" y="118">FL0804_NM</text>
<text x="194.7" y="119.7">C9068</text>
<text x="55.2" y="124.1">L0802</text>
<text x="55.2" y="125.9">NM</text>
<text x="62.3" y="125.2">NM</text>
<text x="55.2" y="127.7">0201</text>
<text x="62.3" y="127.5">0201</text>
<text x="85.4" y="126.8">QPA-5581-0-LGA36D+S-TR-00-0</text>
<text x="177" y="127.7">L6406</text>
<text x="178.9" y="129.4">NM</text>
<text x="194.7" y="126.9">NM</text>
<text x="194.7" y="129.3">01005</text>
<text x="209.8" y="129.4">L6407</text>
<text x="209.8" y="131.2">NM</text>
<text x="143.7" y="133.7">SAFFB2G59AA1F0A</text>
<text x="177" y="133">01005</text>
<text x="209.8" y="134.8">01005</text>
<text x="32.2" y="139.4">FL0801_NM</text>
<text x="195.1" y="142.9">S0801_NM</text>
<text x="240.1" y="142.8">C0879</text>
<text x="225" y="150.8">L0844</text>
<text x="226.9" y="152.5">NM</text>
<text x="240.1" y="150.1">NM</text>
<text x="240.1" y="152.4">01005</text>
<text x="250.7" y="150.8">L0845</text>
<text x="250.7" y="152.5">NM</text>
<text x="166.5" y="159.7">C0811</text>
<text x="166.5" y="161.8">NM</text>
<text x="225" y="156.1">01005</text>
<text x="238.3" y="160.5">R0813</text>
<text x="250.7" y="156.1">01005</text>
<text x="161.8" y="167.7">01005</text>
<text x="192.6" y="163.9">QM12114</text>
<text x="226.4" y="166.8">R0814</text>
<text x="238.3" y="167.8">NM</text>
<text x="250.7" y="166.8">R0815</text>
<text x="33.5" y="169.3">QM23007</text>
<text x="226.7" y="172.1">01005</text>
<text x="228.7" y="168.5">NM</text>
<text x="238.3" y="170.2">01005</text>
<text x="250.7" y="168.5">NM</text>
<text x="250.7" y="172.1">01005</text>
</g>
<g font-size="1.6" fill="#004080">
<text x="84.5" y="23.8">VCC_MB</text>
<text x="102.3" y="23.8">RX_HB</text>
<text x="84.5" y="27.4">VCC_LB</text>
<text x="101.3" y="27.4">TRX_HB</text>
<text x="207.2" y="27.4">IN</text>
<text x="218" y="27.4">OUT</text>
<text x="84.5" y="32.7">VCC_HB</text>
<text x="207.2" y="32.7">GND2</text>
<text x="207.2" y="30.9">GND1</text>
<text x="216.9" y="32.7">GND3</text>
<text x="84.5" y="41.6">VBATT</text>
<text x="98.9" y="36.3">RFOUT_HB</text>
<text x="22.1" y="45.8" transform="rotate(-90 22.1 45.8)">4.8</text>
<text x="84.5" y="45.2">VIO</text>
<text x="97.9" y="45.2">RFOUT_MB1</text>
<text x="22.1" y="50.7" transform="rotate(-90 22.1 50.7)">4.5</text>
<text x="97.9" y="50.5">RFOUT_MB2</text>
<text x="84.5" y="54.1">SCLK</text>
<text x="84.5" y="59.4">SDATA</text>
<text x="97.9" y="54.1">RFOUT_MB3</text>
<text x="98.3" y="62.9">RFOUT_LB1</text>
<text x="84.5" y="68.3">RFIN_HB</text>
<text x="98.3" y="68.3">RFOUT_LB2</text>
<text x="98.3" y="71.8">RFOUT_LB3</text>
<text x="233.8" y="68.3">RX (B1)</text>
<text x="244.4" y="68.2" transform="rotate(-90 244.4 68.2)">ANT</text>
<text x="247.9" y="68.3">TX (B1)</text>
<text x="84.5" y="77.2">RFIN_MB</text>
<text x="98.3" y="77.2">RFOUT_LB4</text>
<text x="233.8" y="75.4">RX (B3)</text>
<text x="247.9" y="75.4">TX (B3)</text>
<text x="98.3" y="80.7">RFOUT_LB5</text>
<text x="244.4" y="82.7" transform="rotate(-90 244.4 82.7)">GND</text>
<text x="84.5" y="86.1">RFIN_LB</text>
<text x="98.3" y="86.1">RFOUT_LB6</text>
<text x="84.5" y="95">GND1</text>
<text x="103.1" y="95">GND8</text>
<text x="84.5" y="98.5">GND2</text>
<text x="103.1" y="98.5">GND9</text>
<text x="84.5" y="103.8">GND3</text>
<text x="84.5" y="107.4">GND4</text>
<text x="102.3" y="103.8">GND10</text>
<text x="102.3" y="107.4">GND11</text>
<text x="84.5" y="112.7">GND5</text>
<text x="102.3" y="112.7">GND12</text>
<text x="84.5" y="116.3">GND6</text>
<text x="102.3" y="116.3">GND13</text>
<text x="84.5" y="121.6">GND7</text>
<text x="102.3" y="121.6">GND14</text>
<text x="143.2" y="123.4">IN</text>
<text x="157.5" y="123.4">OUT</text>
<text x="143.2" y="127">GND</text>
<text x="143.2" y="128.7">GND</text>
<text x="157.4" y="128.7">GND</text>
<text x="187.6" y="146.5">VIO</text>
<text x="194.2" y="146.5">RFCOM</text>
<text x="32.9" y="155.4">TX_INPUT</text>
<text x="42.8" y="150.1">RX_OUTPUT</text>
<text x="187.6" y="151.8">SDATA</text>
<text x="187.6" y="155.4">SCLK</text>
<text x="197" y="153.6">RF2</text>
<text x="197" y="150.1">RF1</text>
<text x="32.9" y="159">ANTENNA</text>
<text x="48.9" y="157.2">GND</text>
<text x="48.9" y="159">GND</text>
<text x="48.9" y="160.7">GND</text>
<text x="187.6" y="160.7">GND</text>
<text x="197" y="160.7">RF4</text>
<text x="197" y="157.2">RF3</text>
<text x="48.9" y="162.5">GND</text>
<text x="48.9" y="164.3">GND</text>
</g>
<g font-size="1.3">
<text x="30.8" y="1.3">5</text>
<text x="88.9" y="1.3">4</text>
<text x="147" y="1.3">3</text>
<text x="205" y="1.3">2</text>
<text x="263.1" y="1.3">1</text>
<text x=".5" y="28.4">D</text>
<text x="292.6" y="28.4">D</text>
<text x=".5" y="79.5">C</text>
<text x="292.6" y="79.5">C</text>
<text x=".5" y="130.6">B</text>
<text x="292.6" y="130.6">B</text>
<text x=".5" y="181.7">A</text>
<text x="292.6" y="181.7">A</text>
<text x="30.8" y="207.4">5</text>
<text x="88.9" y="207.4">4</text>
<text x="147" y="207.4">3</text>
<text x="205" y="207.4">2</text>
<text x="263.1" y="207.4">1</text>
</g>
</svg>
